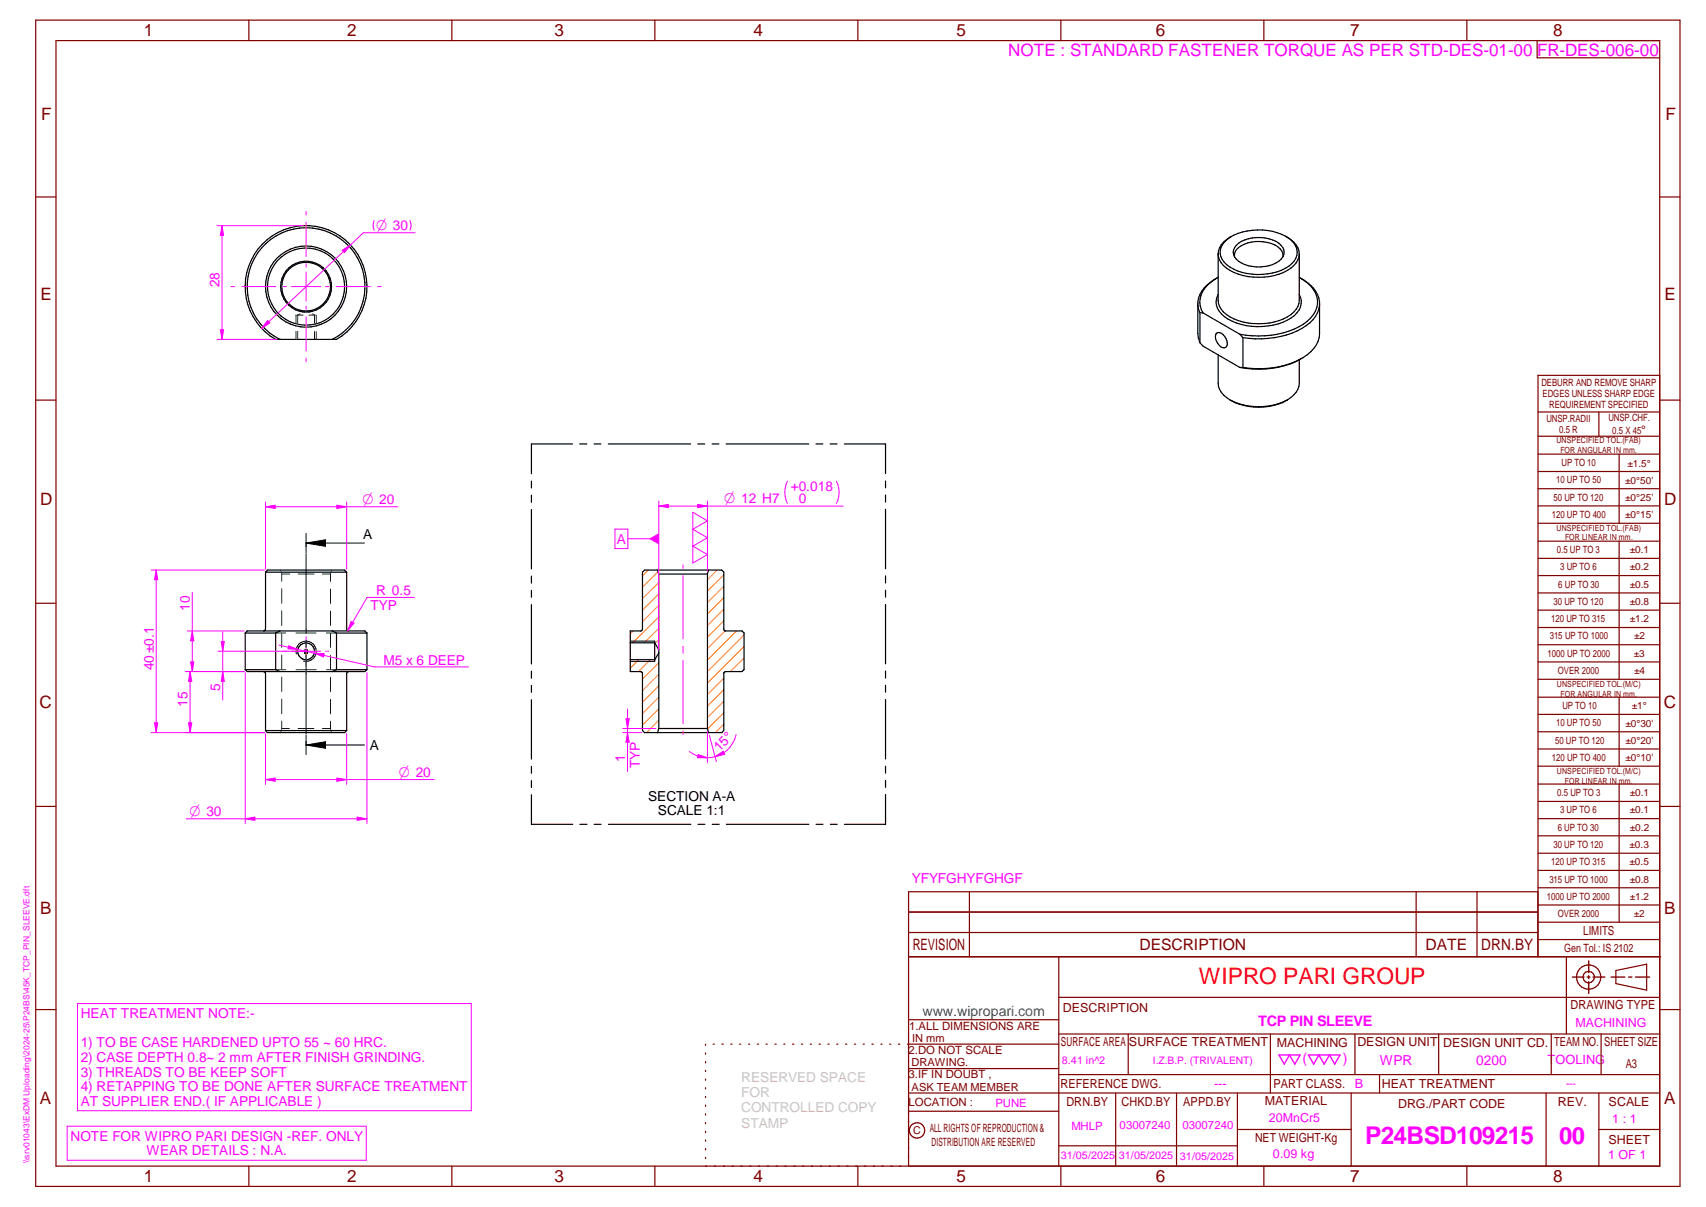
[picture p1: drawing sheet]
<svg xmlns="http://www.w3.org/2000/svg" width="420mm" height="297mm" viewBox="0 0 420 297" stroke-linecap="round" stroke-linejoin="round" font-family="sans-serif">
<g fill="none" stroke="#800000" stroke-width=".3">
<path d="M8.8 5h405v287h-405zM13.8 10h395v277h-395zM61.3 5v5M111.3 5v5M161.3 5v5M211.3 5v5M261.3 5v5M311.3 5v5M361.3 5v5M378.6 10v4.2h30.2M8.8 48.5h5M408.8 48.5h5"/>
<path d="M8.8 98.5h5M408.8 92.4h-30v143.1M408.8 98.5h5M378.8 101.4h30M378.8 107.4h30M378.8 111.8h30M378.8 116h30M393.8 101.4v6M398.8 111.8v17M378.8 120.3h30M378.8 124.5h30M378.8 128.8h30"/>
<path d="M378.8 133.2h30M378.8 137.4h30M398.8 133.2v34M8.8 148.5h5M378.8 141.6h30M378.8 145.9h30M378.8 150.2h30M378.8 154.4h30M378.8 158.7h30M408.8 148.5h5M378.8 162.9h30M378.8 167.2h30"/>
<path d="M378.8 171.6h30M378.8 175.8h30M398.8 171.6v17M8.8 198.5h5M378.8 180.1h30M378.8 184.3h30M378.8 188.6h30M378.8 193h30M378.8 197.2h30M398.8 193v33.9M408.8 198.5h5M238.7 219.5v16"/>
<path d="M348.8 219.5v16M363.8 219.5v16M378.8 201.5h30M378.8 205.7h30M378.8 210h30M378.8 214.2h30M378.8 218.5h30M223.8 235.5h185.2M223.8 229.5h154.9M223.8 224.5h154.9M260.8 235.5v51.5M378.7 235.5v-16h-154.9v67.5"/>
<path d="M378.8 222.7h30M378.8 226.9h30M378.8 231.2h30M385.8 235.5v19M398 238.8l7.5-1.5v6.4l-7.5-1.6zM8.8 248.5h5M173.8 257v.3M173.8 259.1v.3M175.6 257h.3M177.8 257h.3M180 257h.3M182.1 257h.3"/>
<path d="M184.4 257h.2M186.5 257h.3M188.7 257h.3M190.9 257h.3M193 257h.3M195.2 257h.3M197.4 257h.3M199.5 257h.3M201.7 257h.3M203.9 257h.3M206.1 257h.3M208.2 257h.4"/>
<path d="M210.4 257h.3M212.6 257h.3M214.7 257h.4M216.9 257h.3M219.1 257h.3M221.3 257h.3M223.8 251h37M260.8 257h-37.3M260.8 245.4h148M260.8 254.5h148M277.9 254.5v10M312.9 254.5v14.5"/>
<path d="M333.7 254.5v10M354.3 254.5v10M382 254.5v10M394.3 254.5v10M408.8 248.5h5M173.8 261.2v.4M173.8 263.4v.3M173.8 265.6v.3M173.8 267.7v.3M173.8 269.8v.3M173.8 271.9v.4M173.8 274.1v.3"/>
<path d="M173.8 276.3v.3M173.8 278.4v.3M223.8 269h185M223.8 263h37M223.8 273.5h37M260.8 264.5h148M274.8 269v18M289.8 269v18M304.7 269v18M304.7 278h28.1M332.8 269v18M339.8 264.5v4.5"/>
<path d="M380.8 269v18M393.8 269v18M393.8 278h15M61.3 287v5M111.3 287v5M161.3 287v5M173.8 280.5v.3M173.8 282.7v.3M173.8 284.8v.3M211.3 287v5M260.8 282h43.9M261.3 287v5"/>
<path d="M311.3 287v5M361.3 287v5"/>
<circle cx="391.3" cy="240.5" r="2.99"/>
<circle cx="391.3" cy="240.5" r="1.41"/>
<circle cx="225.9" cy="278.2" r="1.89"/>
</g>
<g fill="none" stroke="#f0f" stroke-width=".25">
<path d="M75.4 52v.9M75.4 54.7v8.4M56.9 70.5h.9M59.6 70.5h8.3M69.8 70.5h.8M71.8 70.5h7.2M75.4 75.4v.8M75.4 78v8.4M75.4 64.9v.8M75.4 66.9v7.2M80.2 70.5h.8M82.8 70.5h8.4"/>
<path d="M93 70.5h.9M75.4 88.1v.9M168.2 139v.9M37.2 140.3h27.9M38.5 140.3l.4 2.4h-.9zM75.4 154.7v.3M75.4 155.3v.2M75.4 156.7v7.2M168.2 141.6v15.6M168.2 159v1.7M69.8 160.3h.3M70.3 160.3h.3"/>
<path d="M71.8 160.3h7.2M75.4 165.1v.2M75.4 165.6v.3M80.2 160.3h.2M80.7 160.3h.2M168.2 162.5v15.6M168.2 179.9v.9M37.2 180.3h27.9M16.5 277.2h73.7v8.3h-73.7z"/>
</g>
<path d="M391.3 236.5v2.9M387.3 240.5h2.8M390.9 240.5h.7M391.3 240.1v.7M391.3 241.6v2.9M392.3 240.5h3M396.8 240.5h3.4M401.1 240.5h.8M402.8 240.5h3.5" fill="none" stroke="#800000" stroke-width=".34"/>
<g fill="none" stroke="#000" stroke-width=".3">
<path d="M303.3 58.2l-.4 .2a5 5 0 0 0-2.9 4.1M316.7 58.2l.4 .2M317.4 58.7a3.9 3.9 0 0 1 0 6.8 14.2 14.2 0 0 1-15.2-.3 3.7 3.7 0 0 1 0-6.2 14.2 14.2 0 0 1 12.4-1.7 7.6 7.6 0 0 1 5.3 4.4l.1 .8M64.6 60.1a15 15 0 0 1 22.6 1.2 15 15 0 0 1-4.3 22.2h-15a15 15 0 0 1-3.3-23.4zM295 75.2l.5 1.8M295.5 77h.8M295.5 77v7.3M296.3 77l9 5.3M299.8 68.4a8 8 0 0 0-4.8 5.9v7.8l.1 1.1 .4 1.1M300 72.5a4.1 4.1 0 0 0 1.6 5.4 15.6 15.6 0 0 0 17.2-.2 4.1 4.1 0 0 0 1.2-5.2M300 68.2a7 7 0 0 0-4.4 7.1l.7 1.7M304.5 60.4a9 9 0 0 1 9.7-1 2.83 2.83 0 0 1 1.7 3.8 7.5 7.5 0 0 1-7.4 2.4 5.6 5.6 0 0 1-4.7-2.9 2.27 2.27 0 0 1 .7-2.3z"/>
<path d="M316 63.2a2.84 2.84 0 0 0-2-2.9 8.7 8.7 0 0 0-9.5 1.1l-.3 .6-.2 1.2M320 62.5v11.4a5.4 5.4 0 0 1-3.9 4.6 15.4 15.4 0 0 1-14-1.1 4.7 4.7 0 0 1-2.1-3.5v-11.4M320 62.5a5.4 5.4 0 0 1-3.9 4.6 15.4 15.4 0 0 1-14-1.1 4.7 4.7 0 0 1-2.1-3.5M320 68.2a8.2 8.2 0 0 1 5 6.1v7.8a7.9 7.9 0 0 1-5.3 6.5 22.8 22.8 0 0 1-13.6 1.8M320.2 68.4l1.4 .9M322 69.6a5.7 5.7 0 0 1 0 9.4 21.2 21.2 0 0 1-16.7 3.3M325 75.2a8.4 8.4 0 0 1-5.6 6.2 23.7 23.7 0 0 1-13.3 1.7M68.9 83.5a14.5 14.5 0 0 1-4.8-22 14.5 14.5 0 0 1 22.6 0 14.5 14.5 0 0 1-4.9 22M295.5 84.3l.8 .9 9 5.2M299.5 82.2a1.36 1.36 0 0 1 2.2 .6 2.01 2.01 0 0 1 .1 2.7 1.96 1.96 0 0 1-2.2-1.5 2.02 2.02 0 0 1-.1-1.8zM300 87.3v7a5.1 5.1 0 0 0 2.9 4.1M302.9 98.4a14.9 14.9 0 0 0 14.2 0"/>
<path d="M302.9 98.4a15.6 15.6 0 0 0 14.2 0M305.3 90.4h.8M305.3 82.3l.8 .8M306.1 83.1v7.3M320 88.6v5.7a5.1 5.1 0 0 1-2.9 4.1M320.6 88.2a21.8 21.8 0 0 1-15.3 2.2M60.4 155.8h7.5M60.4 155.8l.5-.5h29l.5 .5M60.4 155.8v9M65.4 140.8v14l-.3 .4-.2 .1M65.4 140.8l.5-.5h19l.5 .5M65.4 140.8h20"/>
<path d="M67.9 155.8v9M68.9 155.3l-1 .5M75.1 160h.1M75.3 159.9h-.1M75.3 159.9h.1M75.4 159.9h.1M75.5 159.9h.1M75.6 159.9h.1M81.8 155.3l1.1 .5M82.9 155.8h7.5M82.9 155.8v9M85.4 140.8v14l.2 .4 .3 .1"/>
<path d="M90.4 155.8v9M155.2 158.2h6l1.1 1.7M158.7 140.3h19l.6 .5v14.2l.4 .3h4l.5 .5v9l-.5 .5h-4l-.4 .2v14.3l-.6 .5h-19l-.5-.5v-14v-.3l-.5-.2h-2.5v-10h2.5l.5-.3v-14.2zM161.2 157.8v5M162 140.3l.3 1M162.3 141.3h11.9M162.3 141.3v38M174.2 141.3v38M174.5 140.3l-.3 1M60.4 164.8l.5 .5h29l.5-.5M60.4 164.8h7.5M64.9 165.3l.5 .5v14"/>
<path d="M65.4 179.8h20M65.4 179.8l.5 .5h19l.5-.5M67.9 164.8l1 .5M75 160.1v.3M75 160.5h.1M75.1 160.5h.1M75.1 160l-.1 .1M75.1 160.6h.1M75.2 160.6h.1M75.2 160.7h.1M75.3 160.7h.1M75.5 160.7h.1"/>
<path d="M75.6 160.6h.1M75.6 160h.1M75.7 160.1h.1M75.7 160.5h.1M75.7 160.1l.1 .1M75.7 160.4v.1M75.8 160.2h.1M75.8 160.2v.2M82.9 164.8l-1.1 .5M82.9 164.8h7.5M85.9 165.3l-.5 .5v14M162.3 179.3h11.9"/>
<path d="M162.3 160.7l-1.1 1.6h-6M162.3 179.3l-.3 1M174.2 179.3l.3 1"/>
<circle cx="75.4" cy="70.5" r="9.5"/>
<circle cx="75.4" cy="70.5" r="6.3"/>
<circle cx="75.4" cy="70.5" r="10"/>
<circle cx="75.4" cy="70.5" r="6"/>
<circle cx="75.4" cy="160.3" r="2.08"/>
</g>
<g fill="none" stroke="#008000" stroke-width=".25">
<path d="M73 77.6l-.1 1.9M73.2 77.6h1.5M73.9 77.2l-.6 .4v1.9M75 76.5l-.5 .3M75.8 76.5l.5 .4M76.1 77.6h1.5M76.9 77.2l.6 .4v1.9M77.8 77.6l.1 1.9M72.9 81.6v1.9M73.3 81.5v2M77.5 81.6v1.9M77.9 81.6v1.9"/>
<path d="M67.9 155.8h2.4M69.1 140.3l.1 .3M69.3 141l.1 .3M69.4 141.3h2M69.4 141.3v1.7M69.4 144.9v3.6M69.4 150.3v3.6M69.4 155.7v3.6M72.9 155.8h4.9M73.4 141.3h4M79.4 141.3h2M80.4 155.8h2.5"/>
<path d="M81.4 141.3v1.8M81.4 144.9v3.6M81.4 150.4v3.6M81.4 155.8v3.6M81.4 141v.3M81.6 140.3v.3M67.9 164.8h2.5M69.2 180l-.1 .3M69.4 179.3h1.9M69.4 161.2v3.6M69.4 166.6v3.6M69.4 172v3.6"/>
<path d="M69.4 177.5v1.8M69.4 179.3l-.1 .3M72.9 164.8h5M73.4 179.3h3.9M79.4 179.3h2M80.4 164.8h2.5M81.4 161.2v3.6M81.4 166.7v3.5M81.4 172.1v3.6M81.4 177.5v1.8M81.4 179.3l.1 .3M81.6 180v.3"/>
</g>
<path d="M75.4 131.3v4.8M75.4 136.3v19.5M75.4 133.6h14.4M75.4 133.6l4.8-.8v1.7zM75.4 157.6v1.7M155.2 157.8h6M73 161a2.51 2.51 0 0 1 2.1-3.2 2.51 2.51 0 0 1 2.8 2.7 2.51 2.51 0 0 1-3.2 2.2M75.4 161.1v19.6M155.2 162.8h6M75.4 183.3l4.8-.8v1.7zM75.4 180.9v4.8M75.4 183.3h14.4" fill="none" stroke="#000" stroke-width=".25"/>
<path d="M75.4 133.6l4.8-.8v1.7zM75.4 183.3l4.8-.8v1.7z" fill="#000"/>
<g fill="none" stroke="#ff8000" stroke-width=".25">
<path d="M155.9 155.3l-.7 .7M159.6 140.3l-1.4 1.4M162.1 140.7l-3.9 3.8M162.3 143.3l-4.1 4M162.3 146.2l-4.1 4M162.3 149l-4.1 4M162.3 151.8l-6.5 6.4M162.3 157.5l-1 .9M162.3 154.6l-3.6 3.6M176.6 140.3l-2.4 2.4M178.3 141.5l-4.1 4M178.3 144.3l-4.1 4"/>
<path d="M178.3 147.1l-4.1 4M178.3 149.9l-4.1 4.1M178.3 152.8l-4.1 4M178.6 155.2l-4.4 4.4M181.4 155.3l-7.2 7.1M183.2 156.3l-9 9M183.2 159.1l-9 9M157.3 162.3l-2.1 2.2M160.2 162.3l-2.9 3M162.3 163.1l-4.1 4M162.3 165.9l-4.1 4.1M162.3 168.8l-4.1 4"/>
<path d="M162.3 171.6l-4.1 4M162.3 174.5l-4.1 3.9M162.3 177.2l-3.1 3.1M178.3 178.2l-2.1 2.1M178.3 175.4l-4 4M178.3 166.9l-4.1 4M178.3 169.8l-4.1 3.9M178.3 172.6l-4.1 4M183.2 161.9l-3.3 3.4M183.2 164.8l-.5 .5"/>
</g>
<path d="M38.5 140.3l.4 2.4h-.9z" fill="#f0f"/>
<path d="M38 177.9h.9l-.4 2.4z" fill="none" stroke="#f0f" stroke-width=".25"/>
<path d="M38 177.9h.9l-.4 2.4z" fill="#f0f"/>
<path d="M92.1 54.3a2.99 2.99 0 0 0 0 2.4M101 54.3a2.6 2.6 0 0 1 0 2.4M102.2 57.3h-12.7l-25 23.5M65.9 78.9l.6 .6-2 1.3zM38.5 140.3v40" fill="none" stroke="#f0f" stroke-width=".25"/>
<path d="M65.9 78.9l.6 .6-2 1.3z" fill="#f0f"/>
<path d="M84.3 61.6l2-1.3-1.5 1.9z" fill="none" stroke="#f0f" stroke-width=".25"/>
<path d="M84.3 61.6l2-1.3-1.5 1.9z" fill="#f0f"/>
<path d="M53.5 55.5h21.2M54.7 55.5l.4 2.5h-.8zM53.5 83.5h14.7" fill="none" stroke="#f0f" stroke-width=".25"/>
<path d="M54.7 55.5l.4 2.5h-.8z" fill="#f0f"/>
<path d="M54.3 81.2h.8l-.4 2.3z" fill="none" stroke="#f0f" stroke-width=".25"/>
<path d="M54.3 81.2h.8l-.4 2.3z" fill="#f0f"/>
<path d="M54.7 55.5v28M60.4 165.5v37.2M90.4 165.5v37.2M60.4 201.5l2.4-.4v.8z" fill="none" stroke="#f0f" stroke-width=".25"/>
<path d="M60.4 201.5l2.4-.4v.8z" fill="#f0f"/>
<path d="M88 201.1l2.4 .4-2.4 .4z" fill="none" stroke="#f0f" stroke-width=".25"/>
<path d="M88 201.1l2.4 .4-2.4 .4z" fill="#f0f"/>
<path d="M65.4 123.5v16.6M65.4 124.7l2.4-.4v.8zM85.4 123.5v16.6M45.8 201.5h44.6" fill="none" stroke="#f0f" stroke-width=".25"/>
<path d="M65.4 124.7l2.4-.4v.8z" fill="#f0f"/>
<path d="M83 124.3l2.4 .4-2.4 .4z" fill="none" stroke="#f0f" stroke-width=".25"/>
<path d="M83 124.3l2.4 .4-2.4 .4z" fill="#f0f"/>
<path d="M65.4 124.7h32.6M65.4 180.5v12.5M65.4 191.9l2.4-.4v.8zM85.4 180.5v12.5" fill="none" stroke="#f0f" stroke-width=".25"/>
<path d="M65.4 191.9l2.4-.4v.8z" fill="#f0f"/>
<path d="M83 191.5l2.4 .4-2.4 .4z" fill="none" stroke="#f0f" stroke-width=".25"/>
<path d="M83 191.5l2.4 .4-2.4 .4z" fill="#f0f"/>
<path d="M86.5 153l.7 .3-1.6 1.9zM102.1 147h-11.7l-4.8 8.2M65.4 191.9h41.6" fill="none" stroke="#f0f" stroke-width=".25"/>
<path d="M86.5 153l.7 .3-1.6 1.9z" fill="#f0f"/>
<path d="M45.6 165.3h14.5M46.4 177.9h.8l-.4 2.4zM45.6 180.3h19.5" fill="none" stroke="#f0f" stroke-width=".25"/>
<path d="M46.4 177.9h.8l-.4 2.4z" fill="#f0f"/>
<path d="M46.8 165.3l.4 2.4h-.8z" fill="none" stroke="#f0f" stroke-width=".25"/>
<path d="M46.8 165.3l.4 2.4h-.8z" fill="#f0f"/>
<path d="M46.1 155.3h14M46.1 165.3h14M46.8 165.3v15M46.9 162.9h.8l-.3 2.4z" fill="none" stroke="#f0f" stroke-width=".25"/>
<path d="M46.9 162.9h.8l-.3 2.4z" fill="#f0f"/>
<path d="M47.4 155.3l.3 2.4h-.8z" fill="none" stroke="#f0f" stroke-width=".25"/>
<path d="M47.4 155.3l.3 2.4h-.8z" fill="#f0f"/>
<path d="M47.4 145.8v19.5M53.7 165.3h6.4M53.7 160.3h21M54.9 165.3l.3 2.4h-.7z" fill="none" stroke="#f0f" stroke-width=".25"/>
<path d="M54.9 165.3l.3 2.4h-.7z" fill="#f0f"/>
<path d="M54.5 157.9h.7l-.3 2.4z" fill="none" stroke="#f0f" stroke-width=".25"/>
<path d="M54.5 157.9h.7l-.3 2.4z" fill="#f0f"/>
<path d="M54.9 155.5v16.8M68.7 158.7l23.5 5.4h23.2M71.1 158.9l2.3 .9-2.5-.1z" fill="none" stroke="#f0f" stroke-width=".25"/>
<path d="M71.1 158.9l2.3 .9-2.5-.1z" fill="#f0f"/>
<path d="M77.4 160.7l2.4 .2-.1 .8z" fill="none" stroke="#f0f" stroke-width=".25"/>
<path d="M77.4 160.7l2.4 .2-.1 .8z" fill="#f0f"/>
<g fill="none" stroke="#000" stroke-width=".3">
<path d="M130.9 118.4v1.7M141 109.3h-10.1v7.3M142.8 109.3h1.7M146.3 109.3h1.7M149.8 109.3h20.3M171.9 109.3h1.7M175.4 109.3h1.7M178.8 109.3h20.4M200.9 109.3h1.7M204.5 109.3h1.7M207.9 109.3h10.2v7.2M218.1 118.4v1.7"/>
<path d="M130.9 121.9v1.7M130.9 125.4v14.6M218.1 121.8v1.8M218.1 125.3v14.7M130.9 141.8v1.7M130.9 145.3v1.7M130.9 148.8v14.6M218.1 141.7v1.8M218.1 145.2v1.7M218.1 148.8v14.6M130.9 165.2v1.7M130.9 168.7v1.7"/>
<path d="M130.9 172.2v14.6M218.1 165.1v1.8M218.1 168.7v1.6M218.1 172.2v14.6M130.9 195.6v7.3h10.1M130.9 188.6v1.7M130.9 192.1v1.7M218.1 188.6v1.6M218.1 192.1v1.7M218.1 195.5v7.4h-10.1M142.8 202.9h1.8M146.3 202.9h1.7"/>
<path d="M149.8 202.9h20.3M171.9 202.9h1.7M175.4 202.9h1.7M178.9 202.9h20.3M201 202.9h1.7M204.5 202.9h1.7"/>
</g>
<path d="M315 259.6h5.2l-1.3 2.3-1.3-2.3-1.3 2.3zM322.2 259.6h7.8l-1.3 2.3-1.3-2.3-1.3 2.3-1.3-2.3-1.3 2.3z" fill="none" stroke="#f0f" stroke-width=".34"/>
<path d="M193.9 118.4a6.3 6.3 0 0 0 0 5.5M206 118.4a5.9 5.9 0 0 1 0 5.5M162.3 124.5l2.3-.4v.8zM162.3 123.3v36.7M174.2 123.3v17.2" fill="none" stroke="#f0f" stroke-width=".25"/>
<path d="M162.3 124.5l2.3-.4v.8z" fill="#f0f"/>
<path d="M171.8 124.1l2.4 .4-2.4 .4z" fill="none" stroke="#f0f" stroke-width=".25"/>
<path d="M171.8 124.1l2.4 .4-2.4 .4z" fill="#f0f"/>
<path d="M154.6 132.6h7.7M162.3 124.5h45.4" fill="none" stroke="#f0f" stroke-width=".25"/>
<path d="M159.8 132.6l2.5-1.4v2.8z" fill="#f0f"/>
<path d="M151.5 130.2h3.1v4.8h-3.1zM171.9 185.7l2.3 .8h-2.4zM174.2 180v7.7M174.7 181l1.7 6.4" fill="none" stroke="#f0f" stroke-width=".25"/>
<path d="M171.9 185.7l2.3 .8h-2.4z" fill="#f0f"/>
<path d="M176.1 186.2l2-1.3 .4 .7z" fill="none" stroke="#f0f" stroke-width=".25"/>
<path d="M176.1 186.2l2-1.3 .4 .7z" fill="#f0f"/>
<path d="M153.4 179.3h8.1M153.4 180.3h4.6M154.5 180.3l.5 2.4h-.8zM181.3 180.8a7.2 7.2 0 0 1-11.5 4.2" fill="none" stroke="#f0f" stroke-width=".25"/>
<path d="M154.5 180.3l.5 2.4h-.8z" fill="#f0f"/>
<path d="M154.2 176.9h.8l-.5 2.4z" fill="none" stroke="#f0f" stroke-width=".25"/>
<path d="M154.2 176.9h.8l-.5 2.4z" fill="#f0f"/>
<path d="M170.6 126.1l3.6 2.1-3.6 2.1 3.6 2-3.6 2.1 3.6 2.1-3.6 2.1zM154.5 174.5v15.4M19.1 247h97v26.3h-97z" fill="none" stroke="#f0f" stroke-width=".25"/>
<text font-size="6" fill="#f0f" x="336.2" y="281.6">P24BSD109215</text>
<text font-size="5.9" fill="#f0f" x="384" y="281.6">00</text>
<text font-size="5.6" fill="#f00" x="295.3" y="242.2">WIPRO PARI GROUP</text>
<g font-size="4.2" fill="#800000">
<text x="35.4" y="9">1</text>
<text x="85.5" y="8.9">2</text>
<text x="136.6" y="9">3</text>
<text x="185.6" y="9">4</text>
<text x="235.6" y="9">5</text>
<text x="284.6" y="8.8">6</text>
<text x="332.6" y="9">7</text>
<text x="382.6" y="9">8</text>
<text x="10.1" y="29.6">F</text>
<text x="410.2" y="29.6">F</text>
<text x="9.9" y="73.9">E</text>
<text x="409.9" y="73.9">E</text>
<text x="9.9" y="124.2">D</text>
<text x="409.9" y="124.2">D</text>
<text x="9.7" y="174.3">C</text>
<text x="409.7" y="174.3">C</text>
<text x="9.9" y="225">B</text>
<text x="409.8" y="225">B</text>
<text x="9.8" y="271.7">A</text>
<text x="409.8" y="271.7">A</text>
<text x="35.4" y="291">1</text>
<text x="85.5" y="290.9">2</text>
<text x="136.6" y="291">3</text>
<text x="185.6" y="291">4</text>
<text x="235.6" y="291">5</text>
<text x="284.6" y="290.8">6</text>
<text x="332.6" y="291">7</text>
<text x="382.6" y="291">8</text>
</g>
<text font-size="4.2" fill="#f0f" x="248.3" y="13.8">NOTE : STANDARD FASTENER TORQUE AS PER STD-DES-01-00 FR-DES-006-00</text>
<g font-size="3.9" fill="#800000">
<text x="224.8" y="233.8">REVISION</text>
<text x="280.7" y="233.8">DESCRIPTION</text>
<text x="351.1" y="233.8">DATE</text>
<text x="364.8" y="233.8">DRN.BY</text>
</g>
<g font-size="3.7" fill="#f0f">
<text x="92.6" y="56.7">O 30</text>
<text x="89.3" y="124.1">O 20</text>
<text x="178.4" y="123.9">O 12 H7</text>
<text x="98.2" y="191.3">O 20</text>
<text x="46.7" y="200.9">O 30</text>
</g>
<text font-size="3.6" fill="#f0f" x="309.9" y="252.6">TCP PIN SLEEVE</text>
<text font-size="3.5" fill="#00f" x="227.2" y="250">www.wipropari.com</text>
<g font-size="3.5" fill="#f0f">
<text x="320.7" y="261.6">(</text>
<text x="330.7" y="261.6">)</text>
</g>
<g font-size="3.4" fill="#f0f">
<text x="54" y="70.7" transform="rotate(-90 54 70.7)">28</text>
<text x="194.8" y="120.8">+0.018</text>
<text x="196.7" y="123.9">0</text>
<text x="151.9" y="133.8">A</text>
<text x="92.7" y="146.4">R 0.5</text>
<text x="46.8" y="150.4" transform="rotate(-90 46.8 150.4)">10</text>
<text x="91.3" y="150">TYP</text>
<text x="37.9" y="165" transform="rotate(-90 37.9 165)">40±0.1</text>
<text x="94.5" y="163.5">M5 x 6 DEEP</text>
<text x="46.2" y="173.9" transform="rotate(-90 46.2 173.9)">15</text>
<text x="54.3" y="170" transform="rotate(-90 54.3 170)">5</text>
<text x="177.2" y="185.1" transform="rotate(-46 177.2 185.1)">15°</text>
<text x="154" y="187.6" transform="rotate(-90 154 187.6)">1</text>
<text x="157.6" y="189" transform="rotate(-90 157.6 189)">TYP</text>
<text x="224.6" y="217.4">YFYFGHYFGHGF</text>
<text x="19.9" y="250.6">HEAT TREATMENT NOTE:-</text>
<text x="19.9" y="257.8">1) TO BE CASE HARDENED UPTO 55 ~ 60 HRC.</text>
<text x="19.9" y="261.4">2) CASE DEPTH 0.8~ 2 mm AFTER FINISH GRINDING.</text>
<text x="339.8" y="262.2">WPR</text>
<text x="363.6" y="262">0200</text>
<text x="19.9" y="265">3) THREADS TO BE KEEP SOFT</text>
<text x="19.9" y="268.6">4) RETAPPING TO BE DONE AFTER SURFACE TREATMENT</text>
<text x="19.9" y="272.2">AT SUPPLIER END.( IF APPLICABLE )</text>
<text x="17.4" y="280.8">NOTE FOR WIPRO PARI DESIGN -REF. ONLY</text>
<text x="36.1" y="284.4">WEAR DETAILS : N.A.</text>
</g>
<g font-size="3.4">
<text x="89.5" y="132.6">A</text>
<text x="91" y="184.5">A</text>
<text x="159.6" y="197">SECTION A-A</text>
<text x="162" y="200.6">SCALE 1:1</text>
</g>
<g font-size="3.4" fill="#c0c0c0">
<text x="182.6" y="266.2">RESERVED SPACE</text>
<text x="182.6" y="270">FOR</text>
<text x="182.6" y="273.7">CONTROLLED COPY</text>
<text x="182.6" y="277.5">STAMP</text>
</g>
<g font-size="3.1" fill="#800000">
<text x="389.9" y="230.2">LIMITS</text>
<text x="261.8" y="249">DESCRIPTION</text>
<text x="386.8" y="248.4">DRAWING TYPE</text>
<text x="261.3" y="257.5">SURFACE AREA</text>
<text x="278" y="257.5">SURFACE TREATMENT</text>
<text x="314.5" y="257.6">MACHINING</text>
<text x="334.3" y="257.5">DESIGN UNIT</text>
<text x="355.4" y="257.6">DESIGN UNIT CD.</text>
<text x="382.8" y="257.3">TEAM NO.</text>
<text x="395.1" y="257.4">SHEET SIZE</text>
<text x="400.4" y="262.8">A3</text>
<text x="261.2" y="267.8">REFERENCE DWG.</text>
<text x="313.6" y="267.7">PART CLASS.</text>
<text x="340.3" y="267.7">HEAT TREATMENT</text>
<text x="262.6" y="272.2">DRN.BY</text>
<text x="276.2" y="272.1">CHKD.BY</text>
<text x="291.4" y="272.2">APPD.BY</text>
<text x="311.5" y="272">MATERIAL</text>
<text x="344.3" y="272.6">DRG./PART CODE</text>
<text x="383.7" y="272.2">REV.</text>
<text x="396.2" y="272.3">SCALE</text>
<text x="309.1" y="280.9">NET WEIGHT-Kg</text>
<text x="396.1" y="281.4">SHEET</text>
</g>
<g font-size="3.1" fill="#f0f">
<text x="388" y="252.8">MACHINING</text>
<text x="381.2" y="261.9">TOOLING</text>
<text x="299" y="267.8">---</text>
<text x="333.7" y="267.7">B</text>
<text x="312.5" y="276.1">20MnCr5</text>
<text x="397.1" y="276.4">1 : 1</text>
<text x="313.5" y="285.1">0.09 kg</text>
<text x="396.1" y="285.3">1 OF 1</text>
</g>
<text font-size="3" fill="#800000" x="404.2" y="106.8">°</text>
<g font-size="2.8" fill="#800000">
<text x="385.2" y="234.4">Gen Tol.: IS 2102</text>
<text x="223.9" y="253.4">1.ALL DIMENSIONS ARE</text>
<text x="223.8" y="259.3">2.DO NOT SCALE</text>
<text x="223.8" y="265.4">3.IF IN DOUBT ,</text>
<text x="223.8" y="272.2">LOCATION :</text>
<text x="229" y="278.7">ALL RIGHTS OF REPRODUCTION &amp;</text>
<text x="229.4" y="282.1">DISTRIBUTION ARE RESERVED</text>
</g>
<g font-size="2.8" fill="#f0f">
<text x="245.1" y="272.4">PUNE</text>
<text x="263.9" y="278">MHLP</text>
<text x="275.7" y="277.7">03007240</text>
<text x="291.2" y="277.9">03007240</text>
</g>
<g font-size="2.7" fill="#800000">
<text x="224.7" y="256.4">IN mm</text>
<text x="224.5" y="262.4">DRAWING.</text>
<text x="224.5" y="268.4">ASK TEAM MEMBER</text>
<text x="224.9" y="279.2">C</text>
</g>
<g font-size="2.7" fill="#f0f">
<text x="261.5" y="261.9">8.41 in^2</text>
<text x="261.3" y="285.2">31/05/2025</text>
<text x="275.6" y="285.2">31/05/2025</text>
<text x="290.6" y="285.4">31/05/2025</text>
</g>
<g font-size="2.5" fill="#800000">
<text x="379.6" y="95">DEBURR AND REMOVE SHARP</text>
<text x="379.9" y="97.7">EDGES UNLESS SHARP EDGE</text>
<text x="381.5" y="100.5">REQUIREMENT SPECIFIED</text>
<text x="380.9" y="103.8">UNSP.RADII</text>
<text x="384" y="106.6">0.5 R</text>
<text x="396.1" y="103.6">UNSP.CHF.</text>
<text x="397.1" y="106.8">0.5 X 45</text>
<text x="383.2" y="119">10 UP TO 50</text>
<text x="384.6" y="114.7">UP TO 10</text>
<text x="400.3" y="119">±0°50'</text>
<text x="400.8" y="114.8">±1.5°</text>
<text x="382.6" y="123.2">50 UP TO 120</text>
<text x="400.3" y="123.2">±0°25'</text>
<text x="382.2" y="127.4">120 UP TO 400</text>
<text x="400.3" y="127.4">±0°15'</text>
<text x="383.4" y="136.1">0.5 UP TO 3</text>
<text x="401.4" y="136.1">±0.1</text>
<text x="384.2" y="140.4">3 UP TO 6</text>
<text x="401.4" y="140.3">±0.2</text>
<text x="382.6" y="148.8">30 UP TO 120</text>
<text x="383.8" y="144.6">6 UP TO 30</text>
<text x="401.4" y="148.9">±0.8</text>
<text x="401.4" y="144.7">±0.5</text>
<text x="382" y="153.1">120 UP TO 315</text>
<text x="401.4" y="153.1">±1.2</text>
<text x="381.2" y="161.6">1000 UP TO 2000</text>
<text x="381.7" y="157.4">315 UP TO 1000</text>
<text x="402.4" y="161.6">±3</text>
<text x="402.5" y="157.4">±2</text>
<text x="383.7" y="165.9">OVER 2000</text>
<text x="402.5" y="165.9">±4</text>
<text x="383.2" y="178.8">10 UP TO 50</text>
<text x="384.8" y="174.5">UP TO 10</text>
<text x="400.3" y="178.8">±0°30'</text>
<text x="401.9" y="174.6">±1°</text>
<text x="383" y="183">50 UP TO 120</text>
<text x="400.3" y="183.1">±0°20'</text>
<text x="382.2" y="187.3">120 UP TO 400</text>
<text x="400.3" y="187.3">±0°10'</text>
<text x="383.5" y="195.9">0.5 UP TO 3</text>
<text x="401.4" y="196">±0.1</text>
<text x="384.2" y="200.1">3 UP TO 6</text>
<text x="401.4" y="200.2">±0.1</text>
<text x="382.6" y="208.7">30 UP TO 120</text>
<text x="383.7" y="204.4">6 UP TO 30</text>
<text x="401.4" y="208.7">±0.3</text>
<text x="401.4" y="204.4">±0.2</text>
<text x="382" y="213">120 UP TO 315</text>
<text x="401.4" y="212.9">±0.5</text>
<text x="381" y="221.4">1000 UP TO 2000</text>
<text x="381.6" y="217.2">315 UP TO 1000</text>
<text x="401.4" y="221.4">±1.2</text>
<text x="401.4" y="217.2">±0.8</text>
<text x="383.7" y="225.7">OVER 2000</text>
<text x="402.4" y="225.7">±2</text>
</g>
<g font-size="2.5" fill="#f0f">
<text x="283.9" y="261.9">I.Z.B.P. (TRIVALENT)</text>
<text x="385.7" y="267.5">---</text>
</g>
<g font-size="2.1" fill="#800000">
<text x="383.3" y="109.1">UNSPECIFIED TOL.(FAB)</text>
<text x="384.3" y="111.4">FOR ANGULAR IN mm.</text>
<text x="383.4" y="130.6">UNSPECIFIED TOL.(FAB)</text>
<text x="385.4" y="133">FOR LINEAR IN mm.</text>
<text x="383.4" y="169">UNSPECIFIED TOL.(M/C)</text>
<text x="384.3" y="171.4">FOR ANGULAR IN mm.</text>
<text x="383.4" y="190.5">UNSPECIFIED TOL.(M/C)</text>
<text x="385.4" y="192.8">FOR LINEAR IN mm.</text>
</g>
<text font-size="2.1" fill="#f0f" x="7.2" y="286.3" transform="rotate(-90 7.2 286.3)">\\srv01043\ExDM Uploading\2024-25\P24BS\45K_TCP_PIN_SLEEVE.dft</text>
</svg>
